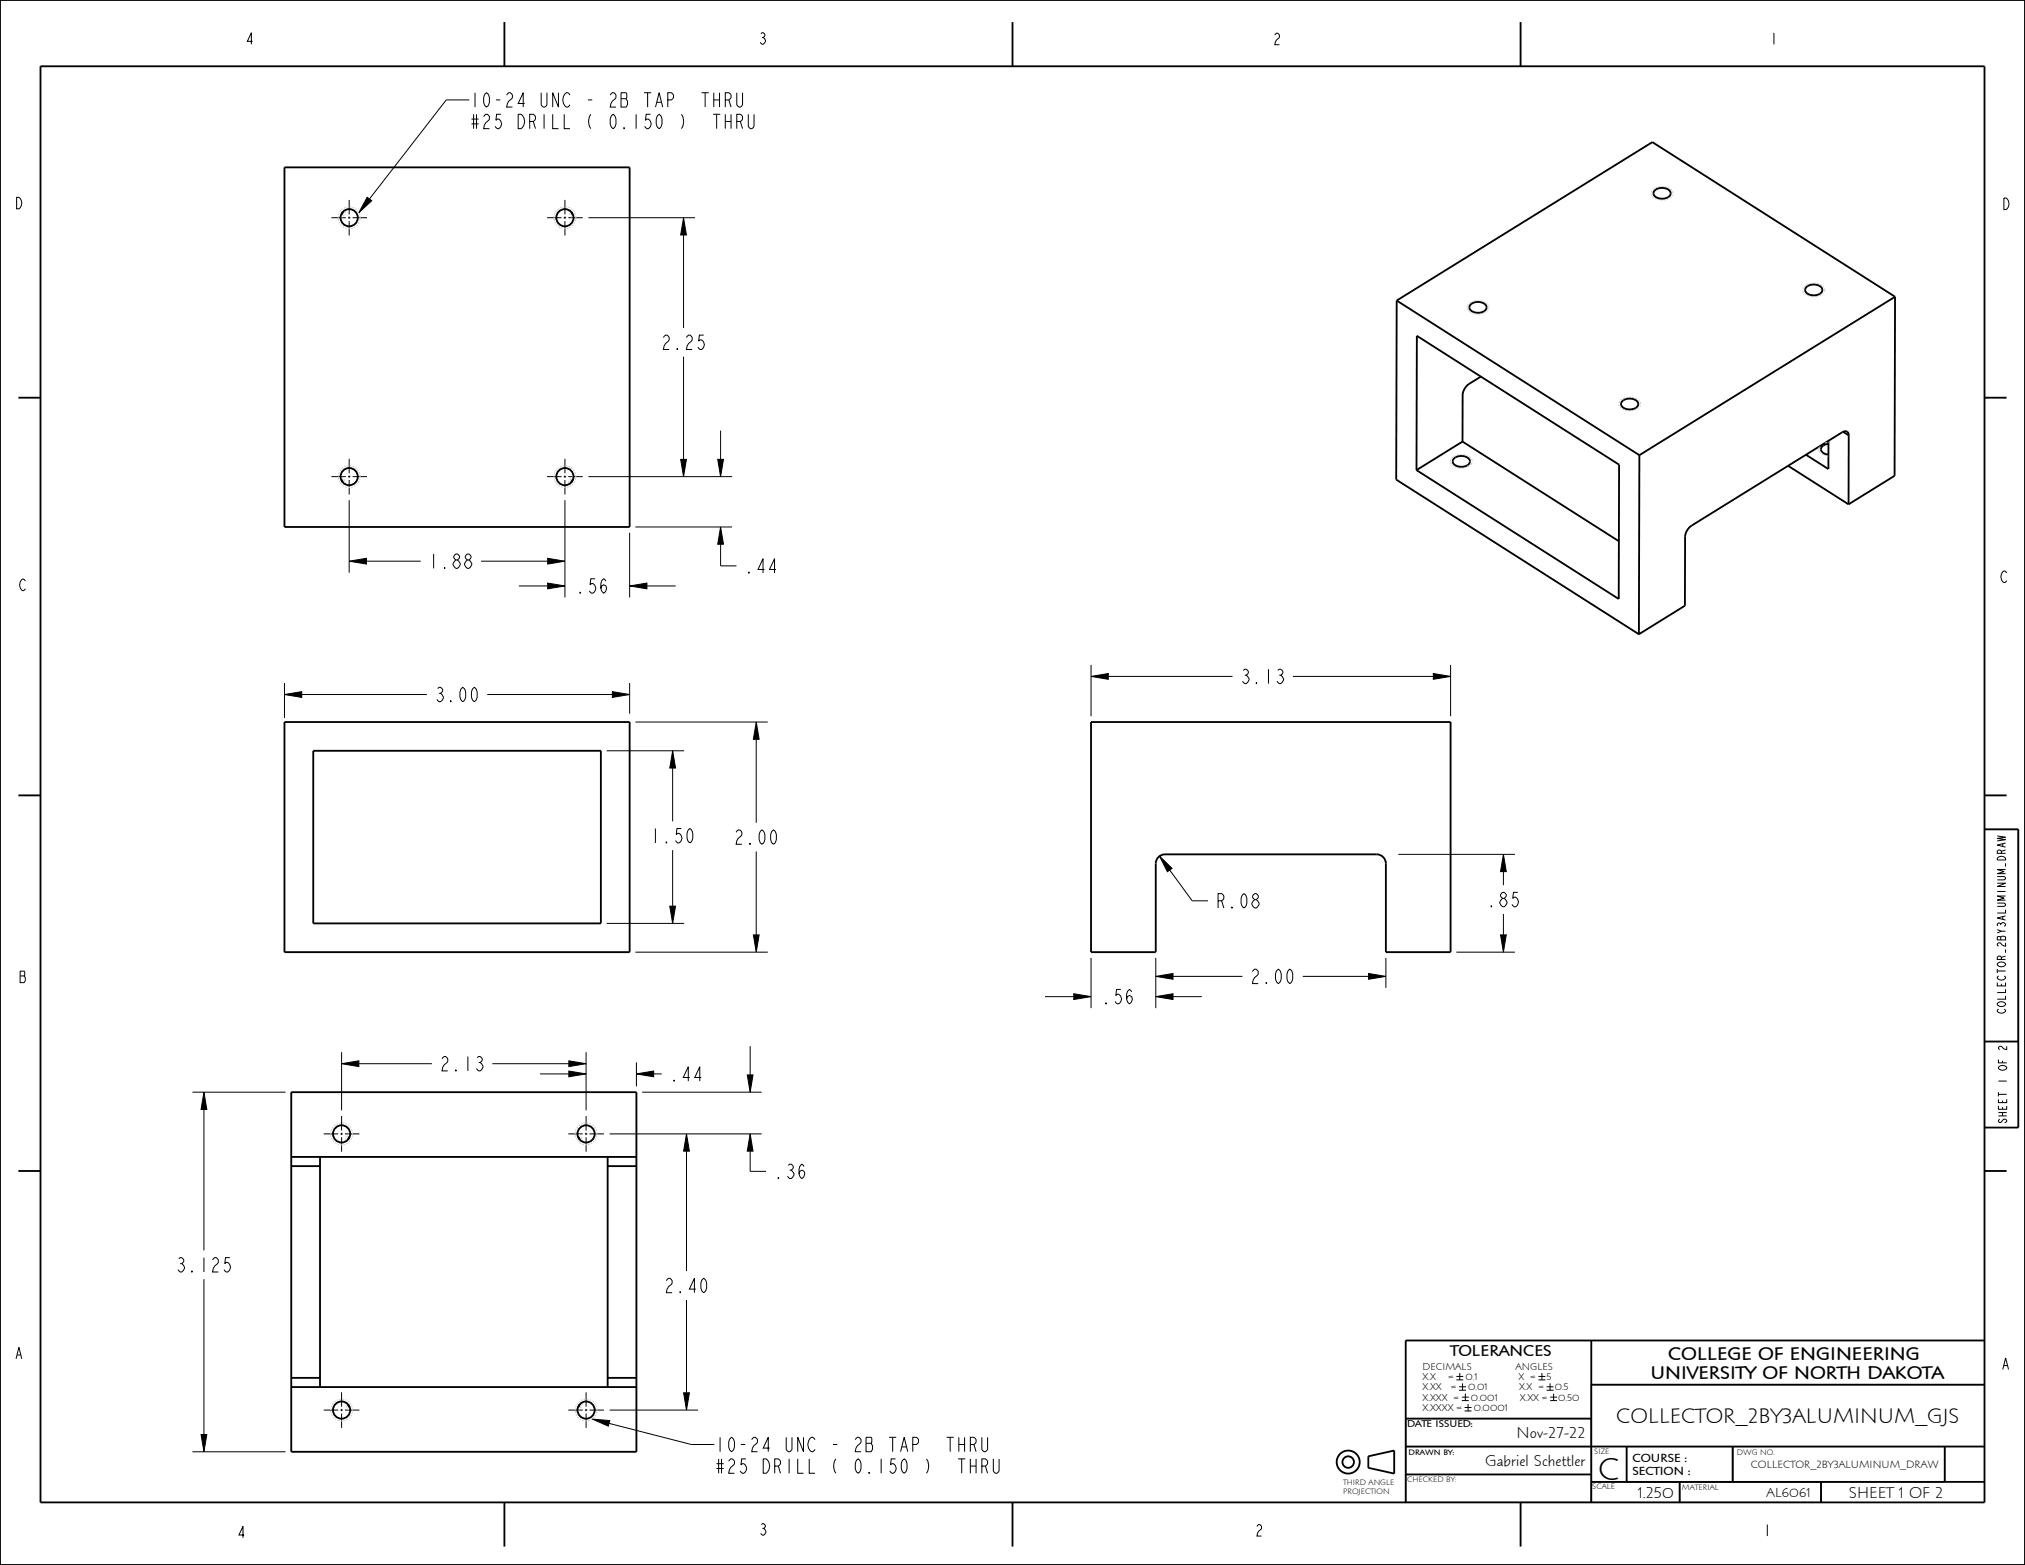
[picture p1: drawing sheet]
<svg xmlns="http://www.w3.org/2000/svg" width="559mm" height="432mm" viewBox="0 0 559 432" stroke-linecap="round" stroke-linejoin="round" font-family="sans-serif">
<g fill="none" stroke="#000" stroke-width=".28">
<path d="M129.5 27.6h-6.4l-21.2 27.3M101.3 54.4l1.3 1-3.6 3.3zM162.4 60.1h29.4M188.6 60.1l.8 4.7h-1.6zM188.6 64.8v25.7M188.6 98.4v28.3M198.9 118.8v7.9M96.4 138v20M155.9 138v26.8M162.4 131.5h39.6M187.8 126.7h1.6l-.8 4.8zM198.1 126.7h1.5l-.7 4.8z"/>
<path d="M96.4 154.8l4.7-.8v1.6zM101.1 154.8h15M132.8 154.8h18.3M151.1 154l4.8 .8-4.8 .8zM173.8 147v17.8M175.3 145.4h26.7M198.9 145.4l.7 4.8h-1.5zM198.9 150.2v5.9h4.3M143.2 161.7h7.9M151.1 160.9l4.8 .8-4.8 .8zM173.8 161.7l4.7-.8v1.6zM178.5 161.7h8"/>
<path d="M78.5 191.6l4.8-.8v1.6zM78.5 188.5v9.6M83.3 191.6h34.5M134.5 191.6h34.5M169 190.8l4.8 .8-4.8 .8zM173.8 188.5v8.4M175.3 199.2h36.6M208.7 199.2l.8 4.8h-1.6zM301.1 186.6l4.7-.8v1.6zM301.1 183.5v14.1M305.8 186.6h34.3M356.8 186.6h38.7"/>
<path d="M395.5 185.8l4.8 .8-4.8 .8zM400.3 183.5v14.1M167.4 207.2h21.4M185.6 207.2l.8 4.7h-1.6zM185.6 211.9v14.7M208.7 204v23M185.6 234.6v15.4M208.7 234.9v23.1M320 236.2l3.4 3.4-1.3 .9zM385.9 235.7h32.1M414.9 235.7l.8 4.8h-1.6zM547.6 228.8h9.3v58.6h-9.3z"/>
<path d="M167.4 254.8h21.4M184.8 250h1.6l-.8 4.8zM207.9 258h1.6l-.8 4.7zM322.8 240.1l6.2 8.4h4.4M414.1 258h1.6l-.8 4.7zM414.9 240.5v3.7M414.9 252.2v5.8M175.3 262.7h36.6M288.4 275h7.9M296.3 274.2l4.8 .8-4.8 .8zM301.1 264.3v13.9M318.9 269.4l4.8-.8v1.6z"/>
<path d="M318.9 275l4.8-.8v1.6zM318.9 264.3v13.9M323.7 275h7.9M323.7 269.4h19.1M359.5 269.4h18.2M377.7 268.6l4.7 .8-4.7 .8zM382.4 264.3v8.3M401.9 262.7h16.1M551.5 278.4l-.4 .4a1.22 1.22 0 0 0 1.2 .8 1.22 1.22 0 0 0 1.1-.8l-.4-.4M94.3 293.5l4.7-.8v1.6zM94.3 290.3v16.1M99 293.5h20.2"/>
<path d="M135.9 293.5h21.1M149 296.3h8M157 292.7l4.7 .8-4.7 .8zM157 295.5l4.7 .8-4.7 .8zM161.7 290.3v16.1M175.6 296.3l4.8-.8v1.6zM175.6 293.1v6.7M180.4 296.3h2.2M206.2 296.6h1.6l-.8 4.7zM207 288.6v8M53.1 301.3h25.7M56.3 301.3l.8 4.8h-1.6z"/>
<path d="M56.3 306.1v38.9M168.2 312.9h42M177.2 301.3h33M189.4 312.9l.8 4.7h-1.6zM189.4 317.6v33.1M207 312.9l.8 4.7h-1.6zM207 317.6v5.6h4.4M56.3 352.9v42.9M189.4 358.7v25.6M401.9 379.8h1.9M402.8 378.8v1.9M424.5 379.8h1.9"/>
<path d="M425.5 378.8v1.9M55.5 395.8h1.6l-.8 4.8zM163.4 391.5l4.9 .5-.4 1.5zM168.1 392.7l22.7 5.9h6.3M168.2 389.1h24.4M188.6 384.3h1.6l-.8 4.8zM387.9 399.1h159.7v-17.1h-108.5v32.5M401.9 380.7h1.9M402.6 382.6h1.9M402.6 383.6h1.9M403.4 385.5h1.9M403.4 386.4h1.9"/>
<path d="M403.6 381.7v1.9M404.2 388.3h1.9M404.2 389.3h1.9M404.4 384.5v1.9M405.1 387.4v1.9M424.5 380.7h1.9M426.8 382.6h1.9M426.8 383.6h1.9M427.7 381.7v1.9M427.8 385.5h1.9M427.8 386.4h1.9M428.7 384.5v1.9"/>
<path d="M439.1 391.4h-51.2v23.1h114.6v-5.6M448.9 399.1v9.8M478.1 399.1v9.8M536.7 399.1v9.8h-97.6M53.1 400.6h25.7M387.9 406.8h51.2M463.5 408.9v5.6"/>
</g>
<g fill="#000">
<path d="M101.3 54.4l1.3 1-3.6 3.3zM188.6 60.1l.8 4.7h-1.6zM187.8 126.7h1.6l-.8 4.8zM198.1 126.7h1.5l-.7 4.8zM96.4 154.8l4.7-.8v1.6zM151.1 154l4.8 .8-4.8 .8zM198.9 145.4l.7 4.8h-1.5zM151.1 160.9l4.8 .8-4.8 .8zM173.8 161.7l4.7-.8v1.6zM78.5 191.6l4.8-.8v1.6zM169 190.8l4.8 .8-4.8 .8zM208.7 199.2l.8 4.8h-1.6z"/>
<path d="M301.1 186.6l4.7-.8v1.6zM395.5 185.8l4.8 .8-4.8 .8zM185.6 207.2l.8 4.7h-1.6zM320 236.2l3.4 3.4-1.3 .9zM414.9 235.7l.8 4.8h-1.6zM184.8 250h1.6l-.8 4.8zM207.9 258h1.6l-.8 4.7zM296.3 274.2l4.8 .8-4.8 .8zM318.9 269.4l4.8-.8v1.6zM318.9 275l4.8-.8v1.6zM377.7 268.6l4.7 .8-4.7 .8zM414.1 258h1.6l-.8 4.7z"/>
<path d="M94.3 293.5l4.7-.8v1.6zM157 292.7l4.7 .8-4.7 .8zM157 295.5l4.7 .8-4.7 .8zM175.6 296.3l4.8-.8v1.6zM56.3 301.3l.8 4.8h-1.6zM189.4 312.9l.8 4.7h-1.6zM207 312.9l.8 4.7h-1.6zM206.2 296.6h1.6l-.8 4.7zM163.4 391.5l4.9 .5-.4 1.5zM188.6 384.3h1.6l-.8 4.8zM55.5 395.8h1.6l-.8 4.8z"/>
</g>
<g fill="none" stroke="#000" stroke-width=".51">
<path d="M0 0h558.8v431.8h-558.8zM11.2 18.3h536.4v396.2h-536.4zM139.2 6.1v12.2M279.4 6.1v12.2M419.6 6.1v12.2M78.5 46.2h95.3v99.2h-95.3zM385.4 82.9l-.1 49.4 67 42.7M385.4 82.9l67 42.7M391 92.7l55.8 35.5-.1 37.1-55.8-35.6zM522.9 81.9l-66.9-42.7-70.6 43.7M522.9 81.9l-70.5 43.7M522.9 81.9l-.1 49.4-12.7 7.8"/>
<path d="M5.1 109.7h6.1M408.6 103.9l-3.2 2a4.1 4.1 0 0 0-1.8 3.1v12.8M508.6 119.1l1.6 1M547.6 109.7h6.1M403.6 121.8l43.1 27.5M403.6 121.8l-12.7 7.9M452.4 125.6l-.1 49.4M493.4 128.5l16.7 10.6M504.6 121.6l-.1 7.8-6.1-3.9M510.2 120.1v-.1a1.03 1.03 0 0 0-.7-1 1.03 1.03 0 0 0-1.1 .3l-41.6 25.7a4.1 4.1 0 0 0-1.8 3.1v19l-12.7 7.9M510.2 120.1l-.1 19M78.5 199.2h95.3v63.5h-95.3z"/>
<path d="M301.1 199.2h99.2v63.5h-17.9v-24.4a2.54 2.54 0 0 0-2.5-2.6h-58.4a2.54 2.54 0 0 0-2.6 2.6v24.4h-17.8zM5.1 219.5h6.1M86.4 207.2h79.4v47.6h-79.4zM547.6 219.5h6.1M547.6 228.8h9.3v82.3h-9.3M547.6 287.4h9.3M80.4 301.3h95.2v99.3h-95.2zM80.4 319.2h95.2M88.3 319.2v63.5M167.7 319.2v63.5M5.1 323.1h6.1M80.4 321.7h7.9"/>
<path d="M167.7 321.7h7.9M547.6 323.1h6.1M439.1 369.9v44.6M547.6 369.9h-159.7v44.6M80.4 382.7h95.2M80.4 380.2h7.9M167.7 380.2h7.9M387.9 399.1h159.7M387.9 391.4h51.2M439.1 382h108.5M448.9 399.1v9.8M478.1 399.1v9.8"/>
<path d="M536.7 399.1v9.8M139.2 414.5v12.2M279.4 414.5v12.2M377.6 401.8l7.1-1.6v6.4l-7.1-1.6zM387.9 406.8h51.2M419.6 414.5v12.2M439.1 408.9h108.5M463.5 408.9v5.6M502.5 408.9v5.6"/>
<circle cx="372" cy="403.4" r="3.2"/>
<circle cx="372" cy="403.4" r="1.59"/>
</g>
<!-- layer: 02___PRT_ALL_AXES -->
<g fill="none" stroke="#000" stroke-width=".28">
<path d="M96.4 55.2v3.9M96.4 59.8v.6M155.9 55.2v3.9M155.9 59.8v.6M91.4 60.1h4M96 60.1h.7M96.4 61v4M97.3 60.1h4M151 60.1h4M155.6 60.1h.6M155.9 61v4M156.8 60.1h4"/>
<path d="M91.4 131.5h4M96 131.5h.7M96.4 126.6v4M96.4 131.2v.6M96.4 132.4v4M97.3 131.5h4M151 131.5h4M155.6 131.5h.6M155.9 126.6v4M155.9 131.2v.6M155.9 132.4v4M156.8 131.5h4"/>
<path d="M89.4 312.9h3.9M94 312.9h.6M94.3 307.9v4M94.3 312.5v.7M94.3 313.8v4M95.2 312.9h4M156.8 312.9h4M161.4 312.9h.6M161.7 307.9v4M161.7 312.5v.7M161.7 313.8v4M162.7 312.9h3.9"/>
<path d="M89.4 389.1h3.9M94 389.1h.6M94.3 384.1v4M94.3 388.7v.7M94.3 390v4M95.2 389.1h4M156.8 389.1h4M161.4 389.1h.6M161.7 384.1v4M161.7 388.7v.7M161.7 390v4M162.7 389.1h3.9"/>
</g>
<path d="M99.4 60.1a3 3 0 0 0-4.3-2.7 3 3 0 0 0-.6 5 3 3 0 0 0 4.8-1.6l.1-.7M158.9 60.1a3 3 0 0 0-4.3-2.7 3 3 0 0 0-.6 5 3 3 0 0 0 4.8-1.6l.1-.7M99.4 131.5a3 3 0 0 0-4.3-2.7 3 3 0 0 0-.6 5.1 3 3 0 0 0 4.8-1.7l.1-.7M158.9 131.5a3 3 0 0 0-4.3-2.7 3 3 0 0 0-.6 5.1 3 3 0 0 0 4.8-1.7l.1-.7M97.3 312.9a3 3 0 0 0-4.3-2.8 3 3 0 0 0-.6 5.1 3 3 0 0 0 4.8-1.7l.1-.6M164.7 312.9a3 3 0 0 0-4.3-2.8 3 3 0 0 0-.6 5.1 3 3 0 0 0 4.9-1.7v-.6M97.3 389.1a3 3 0 0 0-4.3-2.8 3 3 0 0 0-.6 5.1 3 3 0 0 0 4.8-1.7l.1-.6M164.7 389.1a3 3 0 0 0-4.3-2.8 3 3 0 0 0-.6 5.1 3 3 0 0 0 4.9-1.7v-.6" fill="none" stroke="#ccc" stroke-width=".28" stroke-dasharray=".5 .3" stroke-linecap="butt"/>
<g fill="none" stroke="#ccc" stroke-width=".28">
<path d="M94.4 59.9l-.4 .3M95 59.2l-.3 .4M95.3 58.3l-.1 .5M156.9 57.9v.6M157.1 58.8l.2 .5M157.5 59.6l.4 .4M455.6 53.4l.2 .5M455.9 52.6l-.2 .4M455.9 52.6h.1M456 54.2l.3 .3M456.2 52.3h-.1M456.2 54.4h.1"/>
<path d="M456.5 52l-.3 .3M456.5 52h.1M456.6 54.7h.1M456.6 54.7l.5 .2M456.8 54.8l.1 .1M457.3 51.6l-.5 .2M457.4 55.1l.5 .1M457.7 51.5h.1M458.2 51.5h-.5M458.3 55.2h.5M458.5 51.4l.5 .1M458.5 51.4h.1"/>
<path d="M458.8 55.2h.1M459.4 51.5l.5 .1M459.6 55.1l-.5 .1M459.6 55.1h.1M460.2 51.7l.5 .2M460.5 54.8l-.5 .2M460.7 51.9h.1M460.8 54.7h.1M461 52.1l.3 .4M461.2 54.4l-.4 .3M461.5 52.8l.2 .5M461.6 53.6l-.2 .5"/>
<path d="M497.5 79.7h.1M497.5 79.6v.1M497.5 79.6h.1M497.6 79.6h.1M497.6 79.5v.1M497.6 79.5h.1M497.6 79.4h.1M497.7 79.4h-.1M497.7 79.3h.1M497.8 79.2h.1M497.9 79.1h-.1M497.9 79v.1"/>
<path d="M497.9 79h.1M498.1 78.9h.1M498.1 78.8h.1M498.2 78.8h.1M498.2 78.7v.1M498.3 78.7h-.1M498.3 78.7h.1M498.9 78.4l-.5 .2M498.9 78.4h.1M499.9 78.1l-.6 .2M500.2 78.1h.1M500.3 78.1h-.1"/>
<path d="M500.3 78.1h.1M500.4 78.1h.1M500.4 78.1h.5M501.3 78.2h.1M501.3 78.2l.6 .1M502.2 78.5l.5 .2M502.7 78.7h.1M503 79h.1M503.1 79l.1 .1M503.2 79.1l.1 .2M503.4 79.6h.1M503.5 79.6h.1"/>
<path d="M503.5 79.6v.1M503.5 79.7h.1M503.5 79.7l-.1 .8M404.8 84.8v.1M404.8 84.8h.1M404.8 84.9h.1M404.8 84.9v.1M404.9 84.6h.1M404.9 85h.1M404.9 84.5h.1M404.9 85.1h.1M404.9 85.2h.1"/>
<path d="M404.9 84.4v.1M404.9 84.4h.1M404.9 84.3v.1M404.9 84.3h.1M405 85.4h.1M405 85.5h.1M405.1 85.5h.1M405.1 84l-.1 .2M405.2 83.9l-.1 .1M405.2 85.7h.1M405.2 83.9h.1M405.2 85.7v.1"/>
<path d="M405.2 85.8h.1M405.3 85.8h.1M405.3 85.8v.1M405.3 85.9h.1M405.4 83.7h.1M405.4 85.9h.1M405.4 85.9l.1 .1M405.5 83.6l-.1 .1M405.5 83.6h.1M405.5 86h.1M405.6 83.6h-.1M405.6 83.6h.1"/>
<path d="M405.6 86.1h.1M405.6 83.5h.1M405.7 83.5h.1M405.7 86.1l.1 .1M405.8 86.2h.1M405.8 83.4l-.1 .1M405.8 83.4h.1M405.9 86.2h.1M405.9 83.4h.1M406 83.3h.1M406 86.3h.1M406.1 83.3h.1"/>
<path d="M406.1 86.3h.1M406.1 86.4h.1M406.2 86.4h.1M406.2 83.2h.1M406.3 86.4h.1M406.3 83.2h.1M406.4 86.5h.1M406.4 83.1h.1M406.5 83.1h-.1M406.5 86.5h.1M406.5 83.1h.1M406.6 86.5h.1"/>
<path d="M406.6 83.1h.1M406.7 83.1h-.1M406.7 83.1h.1M406.7 83v.1M406.7 83h.1M406.8 86.6h.1M406.9 86.6h.1M406.9 83h-.1M406.9 83h.1M407 83h-.1M407 86.6h.1M407.1 86.6h.1"/>
<path d="M407.1 83h.1M407.2 83h-.1M407.2 83h.1M407.2 86.7h.1M407.3 82.9l-.1 .1M407.3 86.7h.1M407.3 82.9h.1M407.4 82.9h-.1M407.5 86.7h.1M407.6 86.7h.1M407.6 82.9h.1M407.7 82.9h.1"/>
<path d="M407.8 82.9h.1M407.9 82.9h.1M407.9 86.7h.1M408 82.9h.1M408.1 82.9h.1M408.2 82.9h.1M408.3 82.9h.1M408.4 82.9h.1M408.4 86.7h-.5M408.4 82.9l.1 .1M408.5 83h.1M408.5 86.7h.1"/>
<path d="M408.6 86.6v.1M408.6 83h.1M408.6 86.6h.1M408.7 83h.1M408.7 86.6h.1M408.8 83h.1M408.8 86.6h-.1M408.8 86.6h.1M408.9 86.6h-.1M408.9 86.6h.1M408.9 83h.1M409 83v.1"/>
<path d="M409 86.6h.1M409.1 86.5h.1M409.2 83.1h.1M409.2 86.5h.1M409.3 86.5h.1M409.3 83.1h.1M409.4 83.2h.1M409.4 86.4h.1M409.5 86.4h-.1M409.5 83.2h.1M409.5 86.4h.1M409.6 83.2v.1"/>
<path d="M409.6 83.3h.1M409.7 86.3h.1M409.7 83.3h.1M409.8 83.3v.1M409.8 86.3h-.1M409.8 83.4h.1M409.8 86.3h.1M409.8 86.2v.1M409.9 86.2h.1M409.9 83.4h.1M409.9 83.4l.1 .1M410 83.5h.1"/>
<path d="M410 86.2h-.1M410 86.2h.1M410 86.1l-.1 .1M410.1 86.1h.1M410.1 83.5v.1M410.1 83.6h.1M410.2 86h-.1M410.2 86h.1M410.2 83.6h.1M410.2 83.7h.1M410.3 83.7h.1M410.3 85.9h.1"/>
<path d="M410.4 83.8h.1M410.4 85.8l-.1 .1M410.4 85.8h.1M410.4 83.8l.1 .1M410.5 83.9h.1M410.5 85.7h.1M410.5 83.9v.1M410.6 85.6h.1M410.6 84.1h.1M410.6 85.5v.1M410.7 85.5h-.1M410.7 84.1v.1"/>
<path d="M410.7 85.5h.1M410.7 84.2h.1M410.7 85.4h.1M410.8 84.3h.1M410.8 85.3h.1M410.8 84.3v.1M410.8 85.2v.1M410.8 85.2h.1M410.8 84.4h.1M410.8 84.5h.1M410.8 85.1h.1M410.9 84.6h.1"/>
<path d="M410.9 84.6v.1M410.9 84.7h.1M410.9 84.7v.1M497.5 80.1l.2 .6M497.8 80.8h.1M498 81.1l.5 .3M498.5 81.4h.1M498.7 81.5h.1M498.8 81.5v.1M498.8 81.6h.1M498.9 81.6h.1M499 81.6h.1"/>
<path d="M499.1 81.7h.1M499.2 81.7h.1M499.3 81.7h.1M499.7 81.8h.1M499.8 81.8l.5 .1M500.4 81.9h.1M500.8 81.9h.1M501.5 81.8l-.7 .1M501.6 81.8h.1M502 81.6h.1M502.6 81.4l-.6 .2M502.6 81.4h.1"/>
<path d="M502.6 81.3v.1M502.8 81.2v.1M502.8 81.2h.1M502.9 81.2h-.1M502.9 81.2h.1M502.9 81.1v.1M503 81.1h.1M503 81v.1M503.1 81h.1M503.1 80.9v.1M503.1 80.9h.1M503.4 80.5h.1"/>
<path d="M446.7 111.5l.1 .5M446.8 112h.1M447 110.7l-.3 .5M447 112.3l.4 .4M447.6 110.1l-.4 .3M447.7 112.9h.1M447.7 112.9l.4 .2M448.4 109.8l-.5 .2M448.5 113.2l.5 .1M448.7 109.7h.1M449.2 109.6l-.5 .1M449.3 113.3l.5 .1"/>
<path d="M449.6 109.6h.5M449.6 109.6h.1M449.8 113.4h.1M450.4 109.6l.5 .1M450.7 113.3h-.5M450.7 113.3h.1M451.3 109.9l.4 .2M451.5 113l-.5 .2M451.7 110.1h.1M452 110.3l.4 .3M452.2 112.5l-.4 .3M452.2 112.5h.1"/>
<path d="M452.5 112.2h.1M452.6 110.9h.1M452.6 110.9l.1 .5M452.7 111.8l-.2 .4M94.3 131.6l.4 .4M94.9 132.3l.3 .5M95.3 133.1l.1 .6M157.1 132.8l-.2 .5M157.5 132l-.3 .4M158.2 131.3l-.4 .4M400.2 127.4h.1M400.3 127.7h.1"/>
<path d="M400.3 127.7v.1M400.3 126.9l-.1 .5M400.3 127.8h.1M400.3 127.8l.2 .3M400.5 126.6h.1M400.5 126.5v.1M400.5 126.5h.1M400.6 126.4l-.1 .1M400.6 126.4h.1M400.7 126.3l-.1 .1M400.8 128.4l.4 .3M400.8 126.2l-.1 .1"/>
<path d="M400.9 126.1l-.1 .1M401.5 128.8l.4 .2M401.6 125.7l-.5 .3M402.1 129.1h.1M402.2 129.1h.1M402.3 129.1h.1M402.4 129.1h.1M402.5 129.1h.1M402.5 125.5l-.5 .1M402.7 129.2h.1M402.8 129.2h.1M402.9 129.2h.1"/>
<path d="M402.9 125.4h.1M403 129.2h.1M403.1 129.2h.1M403.4 129.2h.1M403.4 125.4h-.5M403.4 125.4h.1M403.8 129.2h-.4M403.8 129.2h.1M403.8 125.5l.5 .1M403.9 129.2h.1M404 129.1l-.1 .1M404 129.1h.1"/>
<path d="M404.1 129.1h.1M404.3 129.1h-.1M404.3 129.1h.1M404.4 129.1h-.1M404.6 129h.1M404.7 125.6h.1M404.7 125.6v.1M404.7 125.7h.1M404.7 129h-.1M404.8 128.9l-.1 .1M404.8 125.7h.1M404.8 128.9h.1"/>
<path d="M404.9 125.7h.1M404.9 128.9h.1M404.9 125.7l.2 .1M405.1 128.8h.1M405.2 128.8h-.1M405.2 128.7v.1M405.3 125.9h.1M405.4 128.7h-.2M405.4 126h.1M405.4 126l.5 .4M405.8 128.3v.1M406.1 126.7l.2 .6"/>
<path d="M406.2 127.7l-.4 .6M406.2 127.7h.1M501.9 124h.1M501.9 123.9h.1M501.9 123.8v.1M501.9 124.1h.1M501.9 124.1v.1M501.9 123.7v.1M501.9 123.7h.1M501.9 124.2h.1M501.9 124.3h.1M501.9 124.3v.1"/>
<path d="M501.9 123.5v.1M501.9 124.4h.1M501.9 123.5h.1M502 124.5h.1M502 123.4v.1M502 123.4h.1M502 124.5v.1M502 123.3h.1M502 124.6h.1M502.1 123.3h.1M502.1 123.2h.1M502.1 124.7h.1"/>
<path d="M502.1 124.7l.1 .1M502.2 124.8h.1M502.2 124.8v.1M502.2 124.9h.1M502.3 125h.1M502.4 125h.1M502.7 125.2l.5 .3M503.2 125.5h.1M503.3 125.6h.1M503.4 125.6h.1M503.5 125.6h.1M503.5 125.6v.1"/>
<path d="M503.6 125.7h.1M503.7 125.7h.1M503.8 125.7h.1M503.8 122.2h-.2M503.8 122.2h.1M503.9 125.7h.1M503.9 125.8h.1M504 125.8h.1M504.2 122.1l-.4 .1M504.2 125.8h.1M504.3 125.8h.1M504.4 125.8h.1"/>
<path d="M504.4 125.8h.2M504.6 122.1h.1M95.4 314.1l-.1 .5M95.9 313.3l-.3 .5M96.6 312.7l-.4 .3M159.7 312.9l.4 .4M160.3 313.6l.3 .5M160.7 314.5l.1 .5M95.2 386.9l.1 .6M95.4 387.8l.3 .5M95.9 388.6l.4 .4M159.8 388.9l-.4 .3"/>
<path d="M160.4 388.1l-.3 .5M160.7 387.3l-.1 .5"/>
</g>
<g fill="none" stroke="#000" stroke-width=".51">
<path d="M94.6 58.5l-.4 .8M157.6 58.5l.5 .8M456.7 52.5a2.85 2.85 0 0 1 4.3 .7l-.3 .8a2.94 2.94 0 0 1-4.4-.5v-.5zM498.5 79.2a2.86 2.86 0 0 1 4.4 .7l-.2 .7a2.92 2.92 0 0 1-4.5-.4v-.5zM405.9 84a2.86 2.86 0 0 1 4.3 .7l-.2 .7a2.92 2.92 0 0 1-4.5-.4v-.5zM447.7 110.7a2.85 2.85 0 0 1 4.4 .7l-.3 .8a2.94 2.94 0 0 1-4.4-.5v-.5zM94.2 132.3l.4 .8M158.1 132.3l-.5 .8M401.3 126.5a2.86 2.86 0 0 1 4.3 .7l-.2 .7a2.92 2.92 0 0 1-4.5-.4v-.5zM504.6 122.5l-1.6 .5a1.24 1.24 0 0 0-.4 1.4 1.24 1.24 0 0 0 1.1 .9l.9 .1M96.5 313.6l-.5 .8M159.5 313.6l.5 .8"/>
<path d="M96 387.5l.5 .8M160 387.5l-.5 .8"/>
<circle cx="96.4" cy="60.1" r="2.37"/>
<circle cx="155.9" cy="60.1" r="2.37"/>
<circle cx="96.4" cy="131.5" r="2.37"/>
<circle cx="155.9" cy="131.5" r="2.37"/>
<circle cx="94.3" cy="312.9" r="2.37"/>
<circle cx="161.7" cy="312.9" r="2.37"/>
<circle cx="94.3" cy="389.1" r="2.37"/>
<circle cx="161.7" cy="389.1" r="2.37"/>
</g>
<text font-size="8.8" x="441" y="408.2">C</text>
<text font-size="5.9" x="446" y="392.6">COLLECTOR_2BY3ALUMINUM_GJS</text>
<g font-size="5.2">
<text x="129.5" y="29.5">10-24 UNC - 2B TAP</text>
<text x="193" y="29.5">THRU</text>
<text x="129.5" y="35.5">#25 DRILL (</text>
<text x="167.6" y="35.5">0.150 )</text>
<text x="196.2" y="35.5">THRU</text>
<text x="182.3" y="96.4">2.25</text>
<text x="118.1" y="156.8">1.88</text>
<text x="205.2" y="158.1">.44</text>
<text x="158.7" y="163.7">.56</text>
<text x="342.1" y="188.6">3.13</text>
<text x="119.8" y="193.6">3.00</text>
<text x="179.3" y="232.6">1.50</text>
<text x="202.3" y="232.9">2.00</text>
<text x="335.3" y="250.5">R.08</text>
<text x="410.1" y="250.2">.85</text>
<text x="344.8" y="271.4">2.00</text>
<text x="303.7" y="277">.56</text>
<text x="121.2" y="295.5">2.13</text>
<text x="184.6" y="298.3">.44</text>
<text x="213.4" y="325.2">.36</text>
<text x="48.3" y="351">3.125</text>
<text x="183.1" y="356.7">2.40</text>
<text x="460.3" y="375.2">COLLEGE OF ENGINEERING</text>
<text x="455.4" y="380.6">UNIVERSITY OF NORTH DAKOTA</text>
<text x="197.1" y="400.5">10-24</text>
<text x="216.2" y="400.5">UNC - 2B TAP</text>
<text x="260.6" y="400.5">THRU</text>
<text x="197.1" y="406.5">#25 DRILL (</text>
<text x="235.2" y="406.5">0.150 )</text>
<text x="263.8" y="406.5">THRU</text>
</g>
<g font-size="4.4">
<text x="400.2" y="374.2">TOLERANCES</text>
<text x="418.5" y="396.8">Nov-27-22</text>
<text x="409.8" y="404.5">Gabriel Schettler</text>
<text x="452" y="413.2">1.250</text>
<text x="510.2" y="413.2">SHEET 1 OF 2</text>
</g>
<g font-size="4.1">
<text x="67.6" y="12.2">4</text>
<text x="209.2" y="12.2">3</text>
<text x="351.1" y="12.3">2</text>
<text x="488.2" y="12.2">1</text>
<text x="3.9" y="57.6">D</text>
<text x="552.3" y="57.8">D</text>
<text x="551.8" y="160.7">C</text>
<text x="5.1" y="163">C</text>
<text x="5.1" y="271.1">B</text>
<text x="3.9" y="374.9">A</text>
<text x="552.2" y="377.8">A</text>
<text x="65.3" y="424.3">4</text>
<text x="209.3" y="423.6">3</text>
<text x="346.2" y="423.8">2</text>
<text x="486.4" y="423.8">1</text>
</g>
<text font-size="3.7" x="487.5" y="413">AL6061</text>
<g font-size="3.3">
<text x="450.4" y="403.4">COURSE :</text>
<text x="450.4" y="406.9">SECTION :</text>
</g>
<g font-size="3">
<text x="553.4" y="278.6" transform="rotate(-90 553.4 278.6)">COLLECTOR_2BY3ALUMINUM_DRAW</text>
<text x="553.8" y="310.2" transform="rotate(-90 553.8 310.2)">SHEET 1 OF 2</text>
</g>
<text font-size="2.9" x="483.1" y="405">COLLECTOR_2BY3ALUMINUM_DRAW</text>
<g font-size="2.8">
<text x="392.6" y="377.9">DECIMALS</text>
<text x="418.2" y="377.9">ANGLES</text>
<text x="392.6" y="380.7">X.X</text>
<text x="392.6" y="383.6">X.XX</text>
<text x="399.7" y="380.7">=</text>
<text x="400.5" y="383.6">=</text>
<text x="404.4" y="380.7">0.1</text>
<text x="405.2" y="383.6">0.01</text>
<text x="419" y="380.7">X =</text>
<text x="419.2" y="383.6">X.X =</text>
<text x="426.8" y="380.7">5</text>
<text x="429" y="383.6">0.5</text>
<text x="392.6" y="386.4">X.XXX =</text>
<text x="392.6" y="389.3">X.XXXX =</text>
<text x="405.9" y="386.4">0.001</text>
<text x="406.7" y="389.3">0.0001</text>
<text x="419.4" y="386.4">X.XX =</text>
<text x="430" y="386.4">0.50</text>
<text x="388.3" y="393.7">DATE ISSUED:</text>
</g>
<g font-size="2.2">
<text x="388.7" y="401.4">DRAWN BY:</text>
<text x="439.9" y="401.3">SIZE</text>
<text x="479.3" y="401.5">DWG NO.</text>
<text x="370.6" y="409.8">THIRD ANGLE</text>
<text x="370.6" y="412.1">PROJECTION</text>
<text x="388.3" y="408.9">CHECKED BY:</text>
<text x="439.4" y="410.9">SCALE</text>
<text x="464.1" y="411.1">MATERIAL</text>
</g>
</svg>
